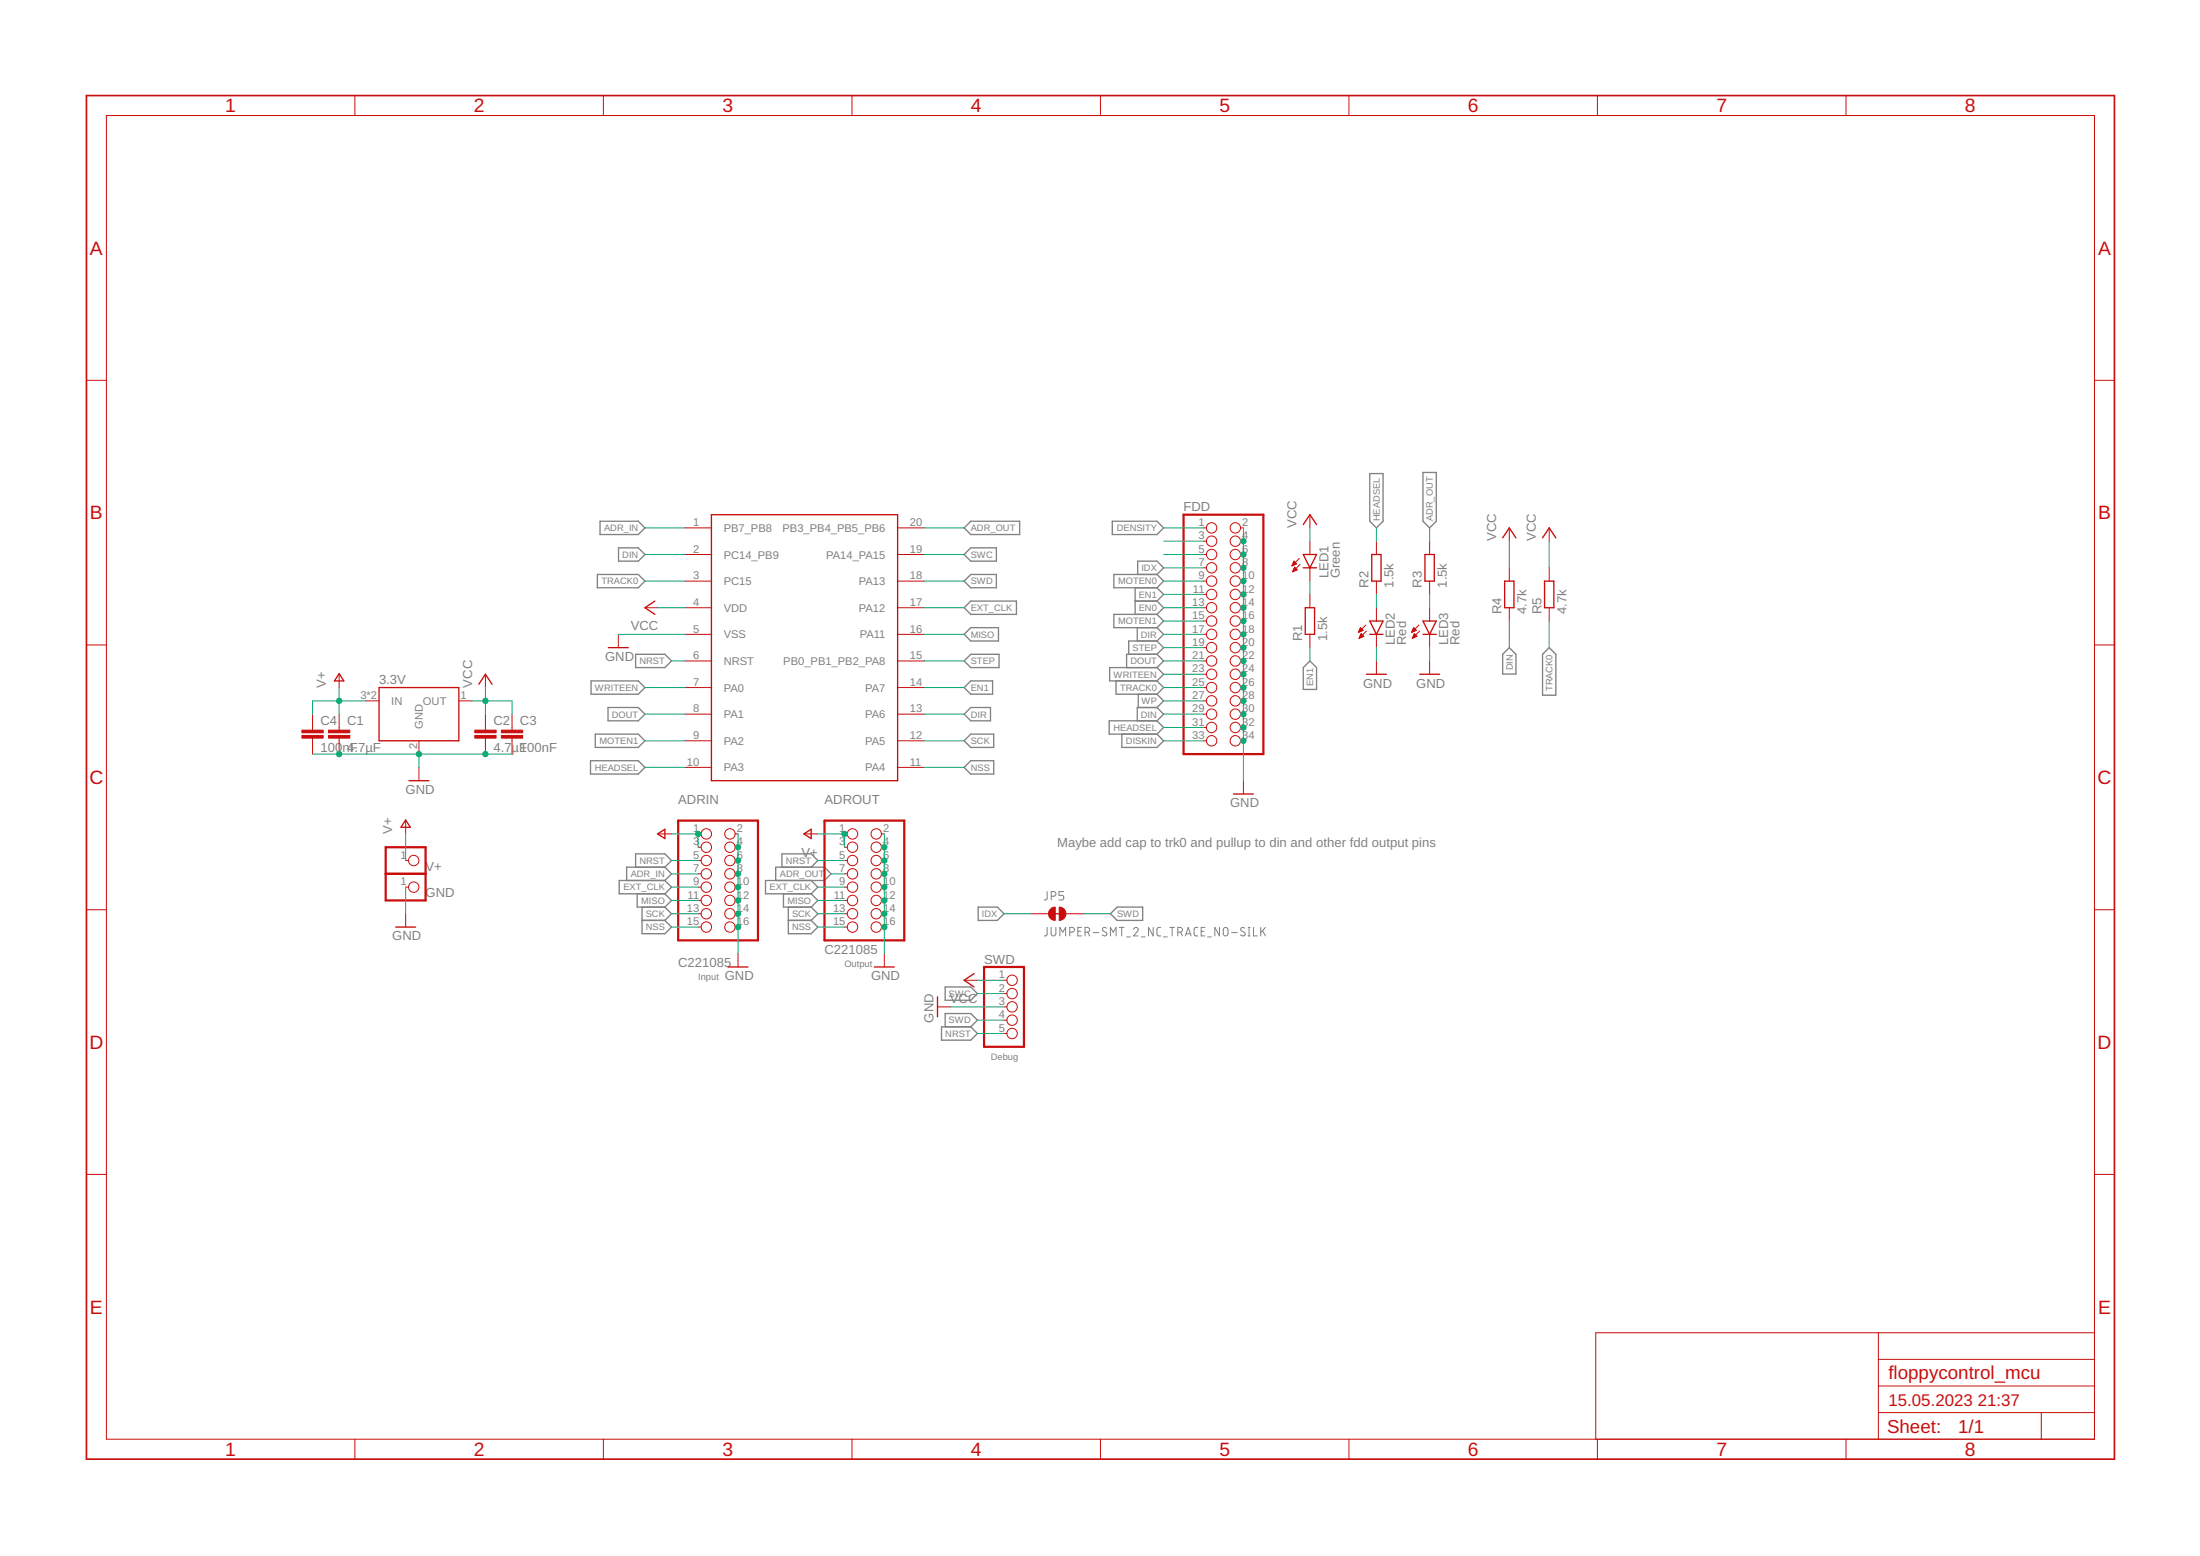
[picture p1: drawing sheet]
<svg xmlns="http://www.w3.org/2000/svg" width="420mm" height="297mm" viewBox="0 0 420 297" stroke-linecap="round" stroke-linejoin="round" font-family="sans-serif">
<g fill="none" stroke="#808080" stroke-width=".19">
<path d="M200 177v1.5l-.2 .1-.3 .1M200 170.2v1.4l-.2 .2h-.3M200.7 177v1.2a.46 .46 0 0 0 .5 .5 .46 .46 0 0 0 .5-.5v-1.2M200.8 171.1h.4a.44 .44 0 0 0 .5-.5 .44 .44 0 0 0-.5-.4h-.4v1.6M202.4 178.7v-1.7l.6 .9 .5-.9v1.7M203.2 170.2h-1v.7h.6a.45 .45 0 0 1 .4 .5 .45 .45 0 0 1-.4 .4h-.6M204.3 177.9h.5a.46 .46 0 0 0 .4-.4 .46 .46 0 0 0-.4-.5h-.5v1.7M205.8 177.8h.6M206.6 177h-.8v1.7h.8M207.2 177.9h.5a.46 .46 0 0 0 .4-.4 .46 .46 0 0 0-.4-.5h-.5v1.7M207.8 177.9l.3 .8M208.8 178h1.1"/>
<path d="M211.3 177.2l-.4-.2-.3 .1-.1 .3 .1 .3 .6 .3a.4 .4 0 0 1 .1 .6 .4 .4 0 0 1-.6 0l-.2-.1M212.1 178.7v-1.7l.5 .9 .5-.9v1.7M213.8 177h.9M214.2 177v1.7M215.2 178.9h.7M216.5 177.4a.45 .45 0 0 1 .6-.3 .45 .45 0 0 1 .2 .7l-.8 .9h.9M218 178.9h.7M220.2 177v1.7l-.8-1.7v1.7M221.7 177l-.5 .1-.2 .3v1.1l.2 .1 .5 .1M222.2 178.9h.7M223.4 177h.9M223.9 177v1.7"/>
<path d="M224.9 177.9h.5a.46 .46 0 0 0 .4-.4 .46 .46 0 0 0-.4-.5h-.5v1.7M225.5 177.9l.3 .8M226.4 178.7l.5-1.7 .6 1.7M226.5 178.3h.8M228.8 177l-.5 .1-.3 .3 .1 1.1 .2 .1 .5 .1M229.4 177.8h.5M230.1 177h-.7v1.7h.7M230.6 178.9h.8M232.9 177v1.7l-.9-1.7v1.7M233.7 177.2a.45 .45 0 0 1 .5-.1 .45 .45 0 0 1 .3 .4v.7a.46 .46 0 0 1-.4 .5 .46 .46 0 0 1-.5-.5zM235.2 178h1.1M237.7 177.2a.42 .42 0 0 0-.6-.1 .42 .42 0 0 0-.1 .6l.6 .3a.38 .38 0 0 1 .2 .5 .38 .38 0 0 1-.6 .1l-.3-.1"/>
<path d="M238.4 178.7h.3M238.4 177h.3M238.5 177v1.7M239.4 177v1.7h.7M240.8 177v1.7M241.1 177.7l.6 1M241.7 177l-.9 1"/>
</g>
<g fill="none" stroke="#808080" stroke-width=".25">
<path d="M114.6 99.5h7.3l1.3 1.3-1.3 1.2h-7.3zM212.4 99.5h8.6l1.2 1.3-1.2 1.2h-8.6zM261.6 90.4h2.5v9.1l-1.2 1.3-1.3-1.3zM271.8 90.2h2.5v9.3l-1.3 1.3-1.2-1.3zM114.1 109.7h7.8l1.3 1.2-1.3 1.3h-7.8zM118.1 104.6h3.8l1.3 1.3-1.3 1.2h-3.8zM184.1 100.8l1.3-1.3h9.3v2.5h-9.3zM184.1 105.9l1.3-1.3h4.9v2.5h-4.9zM185.4 109.7h4.9v2.5h-4.9l-1.3-1.3zM185.4 114.7h8.7v2.6h-8.7l-1.3-1.3zM185.4 119.8h5.3v2.6h-5.3l-1.3-1.3zM216.8 114.7h4.2"/>
<path d="M216.8 112.2v5.1M217.2 119.8v2.6M217.3 109.7v-2.6h3.7l1.2 1.3-1.2 1.3M221 109.7h-8.3v2.5h8.3M221 109.7l1.2 1.2-1.2 1.3M221 117.3h-8.3v2.5h8.3M221 112.2l1.2 1.3-1.2 1.2M221 114.7l1.2 1.3-1.2 1.3M221 117.3l1.2 1.3-1.2 1.2M221 119.8l1.2 1.3-1.2 1.3M112.9 130h9l1.3 1.3-1.3 1.2h-9zM116.1 135.1h5.8l1.3 1.2-1.3 1.3h-5.8z"/>
<path d="M121.4 124.9h5.6l1.2 1.3-1.2 1.2h-5.6zM184.1 126.2l1.3-1.3h5.4v2.5h-5.4zM184.1 136.3l1.3-1.2h3.8v2.5h-3.8zM184.1 131.3l1.3-1.3h4.2v2.5h-4.2zM213.1 130v2.5h7.9M217.4 132.5v2.6M221 127.4h-9.1v2.6h9.1M221 124.9h-5.8v2.5M221 137.6h-9.2v2.5h9.2M221 122.4h-5.4v2.5M221 135.1h-3.8v2.5M221 122.4l1.2 1.2-1.2 1.3"/>
<path d="M221 124.9l1.2 1.3-1.2 1.2M221 127.4l1.2 1.3-1.2 1.3M221 130l1.2 1.3-1.2 1.2M221 132.5l1.2 1.3-1.2 1.3M221 135.1l1.2 1.2-1.2 1.3M221 137.6l1.2 1.3-1.2 1.2M250.2 126.2l1.2 1.2v4.2h-2.5v-4.2zM288.2 123.6l1.3 1.3v3.8h-2.5v-3.8zM295.9 123.6l1.2 1.3v7.8h-2.5v-7.8zM112.8 145.2h9.1l1.3 1.3-1.3 1.3h-9.1zM113.7 140.1h8.2l1.3 1.3-1.3 1.3h-8.2zM184.1 146.5l1.3-1.3h4.4v2.6h-4.4z"/>
<path d="M184.1 141.4l1.3-1.3h4.4v2.6h-4.4zM214.2 140.1v2.6h6.8l1.2-1.3-1.2-1.3M121.4 165.5v-2.5h5.6l1.2 1.3-1.2 1.2M121.7 170.6v2.6h5.3M122.6 175.7h4.4M122.6 173.2v5h4.4l1.2-1.2-1.2-1.3M127 165.5h-7.3v2.6M127 170.6l1.2 1.3-1.2 1.3M127 168.1l1.2 1.3-1.2 1.2M127 168.1h-8.7v2.5h8.7M127 173.2l1.2 1.2-1.2 1.3M127 165.5l1.2 1.3-1.2 1.3"/>
<path d="M148.1 168.1v-2.6h9.4l1.2 1.3-1.2 1.3h-11.3v2.5h8.7M149.3 165.5v-2.5h5.6l1.3 1.3-1.3 1.2M149.6 170.6v2.6h5.3M150.6 175.7h4.3M150.6 173.2v5h4.3l1.3-1.2-1.3-1.3M154.9 168.1l1.3 1.3-1.3 1.2M154.9 170.6l1.3 1.3-1.3 1.3M154.9 173.2l1.3 1.2-1.3 1.3M186.8 173.2h3.7l1.2 1.2-1.2 1.3h-3.7zM212.1 174.4l1.2-1.2h4.9v2.5h-4.9zM179.8 196h5.6l1.3 1.3-1.3 1.3h-5.6zM180.5 188.4h4.9l1.3 1.3-1.3 1.2h-4.9z"/>
<path d="M180.5 196v-2.5h4.9l1.3 1.3-1.3 1.2"/>
</g>
<g fill="none" stroke="#c90d0c" stroke-width=".19">
<path d="M67.8 18.2v3.9M115.2 18.2v3.9M162.7 18.2v3.9M210.2 18.2v3.9M257.6 18.2v3.9M305.1 18.2v3.9M352.6 18.2v3.9M20.3 22.1h379.7v252.6h-379.7zM16.5 72.6h3.8M400 72.6h3.8M250.2 98.3v2.5M123.2 116h2.5"/>
<path d="M130.8 100.8h5.1M130.8 105.9h5.1M130.8 110.9h5.1M130.8 116h5.1M171.4 100.8h5.1M171.4 105.9h5.1M171.4 110.9h5.1M171.4 116h5.1M229.8 100.8h.6M229.8 105.9h.6M229.8 110.9h.6M229.8 116h.6"/>
<path d="M229.8 103.3h.6M229.8 108.4h.6M229.8 113.5h.6M229.8 118.6h.6M236.9 100.8h.6M236.9 105.9h.6M236.9 110.9h.6M236.9 116h.6M236.9 103.3h.6M236.9 108.4h.6M236.9 113.5h.6M236.9 118.6h.6"/>
<path d="M246.7 108h.1M246.8 107.9h.3M246.8 107.7h.6M246.9 107.6h.7M246.9 109.1h.2M247 107.5h.5M247 108.9h.4M247 108.8h.6M247 107.4h.4M247.1 107.3h.1M247.1 108.7h.6M247.1 107.1h.1"/>
<path d="M247.1 108.6h.5M247.1 107.1l-.4 .9M247.1 107.1l.5 .5M247.2 108.5h.2M247.2 108.4h.1M247.2 108.3l.6 .5-.9 .4zM247.6 107.6l-.9 .4M248.1 106.6l-1.4 1.4M248.3 107.8l-1.4 1.4M250.2 103.3v2.6M250.2 108.4v2.5M250.2 113.5v2.5"/>
<path d="M259.8 119.9h.1M259.8 119.8l.5 .5-.9 .4zM260.8 119.3l-1.4 1.4M262.9 103.3v2.6M262.9 110.9v2.6M262.9 116v2.6M269.9 119.9h.2M270 119.8l.5 .5-.9 .4zM271 119.3l-1.4 1.4M273 103.3v2.6M273 110.9v2.6M273 116v2.6"/>
<path d="M288.2 100.8v2.5M288.2 108.4v2.5M288.2 116v2.6M295.9 100.8v2.5M295.9 108.4v2.5M295.9 116v2.6M16.5 123.1h3.8M59.7 136.3v3.1M64.8 128.7v2.6M64.8 136.3v3.1M69.8 133.8h2.6M87.6 133.8h2.6"/>
<path d="M92.7 128.7v2.6M92.7 136.3v3.1M97.8 136.3v3.1M118.1 121.1v2.5M130.8 121.1h5.1M130.8 126.2h5.1M130.8 131.3h5.1M130.8 136.3h5.1M171.4 121.1h5.1M171.4 126.2h5.1M171.4 131.3h5.1M171.4 136.3h5.1"/>
<path d="M229.8 121.1h.6M229.8 126.2h.6M229.8 131.3h.6M229.8 136.3h.6M229.8 123.6h.6M229.8 128.7h.6M229.8 133.8h.6M229.8 138.9h.6M236.9 121.1h.6M236.9 126.2h.6M236.9 131.3h.6M236.9 136.3h.6"/>
<path d="M236.9 123.6h.6M236.9 128.7h.6M236.9 133.8h.6M236.9 138.9h.6M250.2 121.1v2.5M259.5 120.6h.1M259.5 120.5h.4M259.6 120.4h.5M259.6 121.9h.1M259.6 120.3h.7M259.6 121.7h.2M259.7 120.2h.5"/>
<path d="M259.7 121.6h.4M259.7 120.1h.3M259.7 121.5h.7M259.8 121.4h.5M259.8 121.3h.4M259.9 121.1h.2M259.9 121h.1M259.9 121l-.3 .9M259.9 121l.6 .5-.9 .4M261 120.5l-1.4 1.4M262.9 121.1v2.5M262.9 126.2v2.5"/>
<path d="M269.6 120.6h.1M269.7 120.5h.3M269.7 120.4h.6M269.7 121.9h.1M269.8 120.3h.6M269.8 121.7h.2M269.8 120.2h.5M269.8 121.6h.5M269.9 120.1h.3M269.9 121.5h.7M269.9 121.4h.6M270 121.3h.4"/>
<path d="M270 121.1h.3M270.1 121h.1M270.1 121l-.4 .9M270.1 121l.5 .5-.9 .4M271.1 120.5l-1.4 1.4M273 121.1v2.5M273 126.2v2.5M400 123.1h3.8M59.7 140.9v3.1M64.8 140.9v3.1M77.5 156.7v2.5M80 141.4v2.6"/>
<path d="M80 146.5v2.5M92.7 140.9v3.1M97.8 140.9v3.1M125.7 159.2h2.5M130.8 141.4h5.1M130.8 146.5h5.1M133.3 159.2h.6M140.4 159.2h.5M153.6 159.2h2.6M161.3 159.2h.5M168.3 159.2h.6M171.4 141.4h5.1"/>
<path d="M171.4 146.5h5.1M229.8 141.4h.6M236.9 141.4h.6M237.5 149v2.6M16.5 173.7h3.8M77.5 164.3h.5M77.5 169.4h.5M77.5 174.4v2.6M133.3 161.7h.6M133.3 164.3h.6M133.3 166.8h.6M133.3 169.4h.6"/>
<path d="M133.3 171.9h.6M133.3 174.4h.6M133.3 177h.6M140.4 161.7h.5M140.4 164.3h.5M140.4 166.8h.5M140.4 169.4h.5M140.4 171.9h.5M140.4 174.4h.5M140.4 177h.5M161.3 161.7h.5M161.3 164.3h.5"/>
<path d="M161.3 166.8h.5M161.3 169.4h.5M161.3 171.9h.5M161.3 174.4h.5M161.3 177h.5M168.3 161.7h.6M168.3 164.3h.6M168.3 166.8h.6M168.3 169.4h.6M168.3 171.9h.6M168.3 174.4h.6M168.3 177h.6"/>
<path d="M196.8 174.4h3.5M203.6 174.4h3.4M400 173.7h3.8M140.9 182.1v2.5M168.9 182.1v2.5M179 192.2h2.6M184.1 187.1h2.6M191.7 187.1h.6M191.7 189.7h.6M191.7 192.2h.6M191.7 194.8h.6M191.7 197.3h.6"/>
<path d="M16.5 224.2h3.8M400 224.2h3.8M358.7 254.4v20.3M358.7 259.5h41.3M400 254.4h-95.2v20.3M67.8 274.7v3.9M115.2 274.7v3.9M162.7 274.7v3.9M210.2 274.7v3.9M257.6 274.7v3.9M305.1 274.7v3.9M352.6 274.7v3.9"/>
<path d="M358.7 269.7h41.3M358.7 264.6h41.3M389.8 269.7v5"/>
<circle cx="231.4" cy="116" r=".99"/>
<circle cx="231.4" cy="108.4" r=".99"/>
<circle cx="231.4" cy="100.8" r=".99"/>
<circle cx="231.4" cy="110.9" r=".99"/>
<circle cx="231.4" cy="105.9" r=".99"/>
<circle cx="231.4" cy="118.6" r=".99"/>
<circle cx="231.4" cy="103.3" r=".99"/>
<circle cx="231.4" cy="113.5" r=".99"/>
<circle cx="235.9" cy="100.8" r=".99"/>
<circle cx="235.9" cy="103.3" r=".99"/>
<circle cx="235.9" cy="105.9" r=".99"/>
<circle cx="235.9" cy="113.5" r=".99"/>
<circle cx="235.9" cy="116" r=".99"/>
<circle cx="235.9" cy="108.4" r=".99"/>
<circle cx="235.9" cy="110.9" r=".99"/>
<circle cx="235.9" cy="118.6" r=".99"/>
<circle cx="231.4" cy="136.3" r=".99"/>
<circle cx="231.4" cy="123.6" r=".99"/>
<circle cx="231.4" cy="126.2" r=".99"/>
<circle cx="231.4" cy="128.7" r=".99"/>
<circle cx="231.4" cy="121.1" r=".99"/>
<circle cx="231.4" cy="131.3" r=".99"/>
<circle cx="231.4" cy="133.8" r=".99"/>
<circle cx="231.4" cy="138.9" r=".99"/>
<circle cx="235.9" cy="123.6" r=".99"/>
<circle cx="235.9" cy="121.1" r=".99"/>
<circle cx="235.9" cy="126.2" r=".99"/>
<circle cx="235.9" cy="128.7" r=".99"/>
<circle cx="235.9" cy="131.3" r=".99"/>
<circle cx="235.9" cy="133.8" r=".99"/>
<circle cx="235.9" cy="138.9" r=".99"/>
<circle cx="235.9" cy="136.3" r=".99"/>
<circle cx="134.9" cy="159.2" r=".99"/>
<circle cx="139.4" cy="159.2" r=".99"/>
<circle cx="162.8" cy="159.2" r=".99"/>
<circle cx="167.3" cy="159.2" r=".99"/>
<circle cx="231.4" cy="141.4" r=".99"/>
<circle cx="235.9" cy="141.4" r=".99"/>
<circle cx="79" cy="164.3" r=".99"/>
<circle cx="79" cy="169.4" r=".99"/>
<circle cx="134.9" cy="166.8" r=".99"/>
<circle cx="134.9" cy="164.3" r=".99"/>
<circle cx="134.9" cy="169.4" r=".99"/>
<circle cx="134.9" cy="171.9" r=".99"/>
<circle cx="134.9" cy="161.7" r=".99"/>
<circle cx="134.9" cy="177" r=".99"/>
<circle cx="134.9" cy="174.4" r=".99"/>
<circle cx="139.4" cy="169.4" r=".99"/>
<circle cx="139.4" cy="171.9" r=".99"/>
<circle cx="139.4" cy="161.7" r=".99"/>
<circle cx="139.4" cy="164.3" r=".99"/>
<circle cx="139.4" cy="166.8" r=".99"/>
<circle cx="139.4" cy="174.4" r=".99"/>
<circle cx="139.4" cy="177" r=".99"/>
<circle cx="162.8" cy="164.3" r=".99"/>
<circle cx="162.8" cy="169.4" r=".99"/>
<circle cx="162.8" cy="161.7" r=".99"/>
<circle cx="162.8" cy="166.8" r=".99"/>
<circle cx="162.8" cy="171.9" r=".99"/>
<circle cx="162.8" cy="174.4" r=".99"/>
<circle cx="162.8" cy="177" r=".99"/>
<circle cx="167.3" cy="166.8" r=".99"/>
<circle cx="167.3" cy="161.7" r=".99"/>
<circle cx="167.3" cy="164.3" r=".99"/>
<circle cx="167.3" cy="169.4" r=".99"/>
<circle cx="167.3" cy="171.9" r=".99"/>
<circle cx="167.3" cy="174.4" r=".99"/>
<circle cx="167.3" cy="177" r=".99"/>
<circle cx="193.3" cy="187.1" r=".99"/>
<circle cx="193.3" cy="194.8" r=".99"/>
<circle cx="193.3" cy="192.2" r=".99"/>
<circle cx="193.3" cy="189.7" r=".99"/>
<circle cx="193.3" cy="197.3" r=".99"/>
</g>
<path d="M16.5 18.2h387.3v260.4h-387.3z" fill="none" stroke="#c90d0c" stroke-width=".32"/>
<g fill="none" stroke="#c90d0c" stroke-width=".25">
<path d="M135.9 98.3h35.5v50.7h-35.5zM125.1 114.7l-1.9 1.3 1.9 1.3M248.9 100.1l1.3-1.8 1.2 1.8M248.9 105.9h2.5l-1.2 2.5zM248.9 108.4h2.5M249.3 116h1.8v5.1h-1.8zM261.6 118.6h2.5l-1.2 2.5zM262 105.9h1.8v5h-1.8zM271.8 118.6h2.5l-1.3 2.5zM272.1 105.9h1.8v5h-1.8zM287 102.7l1.2-1.9 1.3 1.9M287.4 110.9h1.7v5.1h-1.7z"/>
<path d="M294.6 102.7l1.3-1.9 1.2 1.9M295 110.9h1.8v5.1h-1.8zM64.8 128.6l.9 1.4h-1.8zM72.4 131.3h15.2v10.1h-15.2zM91.4 130.6l1.3-1.9 1.3 1.9M116.2 123.6h3.8M261 128.7h3.8M261.6 121.1h2.5M271.1 128.7h3.8M271.8 121.1h2.5M77.5 156.5l.9 1.4h-1.8zM78.1 149h3.8"/>
<path d="M125.6 159.2l1.4-.9v1.8zM153.5 159.2l1.4-.9v1.8zM235.6 151.6h3.8M75.6 177h3.8M201.1 174.4h1.8M139 184.6h3.9M167 184.6h3.8M179 190.3v3.8M186 185.9l-1.9 1.2 1.9 1.3"/>
</g>
<path d="M226 98.3h15.3v45.7h-15.3zM129.5 156.7h15.3v22.8h-15.3zM157.5 156.7h15.2v22.8h-15.2zM73.7 166.8h7.6M73.7 161.7h7.6v10.2h-7.6zM187.9 184.6h7.7v15.2h-7.7z" fill="none" stroke="#c90d0c" stroke-width=".42"/>
<g fill="#c90d0c" stroke="#c90d0c" stroke-width=".19">
<path d="M62.7 140.4h4.1v.5h-4.1z"/>
<path d="M62.7 139.4h4.1v.5h-4.1z"/>
<path d="M90.7 140.4h4v.5h-4z"/>
<path d="M90.7 139.4h4v.5h-4z"/>
<path d="M57.7 140.4h4v.5h-4z"/>
<path d="M57.7 139.4h4v.5h-4z"/>
<path d="M95.8 140.4h4v.5h-4z"/>
<path d="M95.8 139.4h4v.5h-4z"/>
</g>
<g fill="#c90d0c" stroke="#c90d0c" stroke-width=".19">
<path d="M202.3 173.2a1.23 1.23 0 0 1 1.3 1.2h-1.3z" fill-rule="evenodd"/>
<path d="M202.3 174.4h1.3a1.23 1.23 0 0 1-1.3 1.3z" fill-rule="evenodd"/>
<path d="M200.6 173.6l.5-.4h.4v2.5a1.26 1.26 0 0 1-1.1-.7 1.26 1.26 0 0 1 .2-1.4z" fill-rule="evenodd"/>
</g>
<g fill="none" stroke="#0dab76" stroke-width=".19">
<path d="M123.2 100.8h7.6M123.2 105.9h7.6M123.2 110.9h7.6M125.7 116h5.1M176.5 116h7.6M176.5 100.8h7.6M176.5 105.9h7.6M176.5 110.9h7.6M222.2 116h7.6M222.2 100.8h7.6M222.2 103.3h7.6M222.2 105.9h7.6"/>
<path d="M222.2 108.4h7.6M222.2 110.9h7.6M222.2 113.5h7.6M222.2 118.6h7.6M237.5 100.8v48.2M250.2 100.8v2.5M250.2 110.9v2.6M262.9 100.8v2.5M262.9 113.5v2.5M273 100.8v2.5M273 113.5v2.5M288.2 103.3v5.1"/>
<path d="M288.2 118.6v5M295.9 103.3v5.1M295.9 118.6v5M64.8 131.3v5M69.8 133.8h-10.1v2.5M90.2 133.8h7.6v2.5M92.7 131.3v5M118.1 121.1h12.7M123.2 131.3h7.6M123.2 136.3h7.6M128.2 126.2h2.6M176.5 121.1h7.6"/>
<path d="M176.5 126.2h7.6M176.5 131.3h7.6M176.5 136.3h7.6M222.2 133.8h7.6M222.2 121.1h7.6M222.2 126.2h7.6M222.2 131.3h7.6M222.2 136.3h7.6M222.2 123.6h7.6M222.2 128.7h7.6M222.2 138.9h7.6M250.2 123.6v2.6"/>
<path d="M262.9 123.6v2.6M273 123.6v2.6M59.7 144h38.1M77.5 159.2v5.1M80 144v2.5M123.2 141.4h7.6M123.2 146.5h7.6M128.2 159.2h5.1v2.5M140.9 159.2v22.9M156.2 159.2h5.1v2.5M168.9 159.2v22.9M176.5 141.4h7.6"/>
<path d="M176.5 146.5h7.6M222.2 141.4h7.6M77.5 169.4v5M128.2 164.3h5.1M128.2 174.4h5.1M128.2 169.4h5.1M128.2 171.9h5.1M128.2 177h5.1M128.2 166.8h5.1M156.2 164.3h5.1M156.2 174.4h5.1M156.2 169.4h5.1"/>
<path d="M156.2 171.9h5.1M156.2 177h5.1M158.7 166.8h2.6M191.7 174.4h5.1M207 174.4h5.1M181.6 192.2h10.1M186.7 187.1h5M186.7 197.3h5M186.7 194.8h5M186.7 189.7h5"/>
</g>
<g fill="#0dab76" stroke="#0dab76" stroke-width=".19">
<circle cx="92.7" cy="133.8" r=".51"/>
<circle cx="237.5" cy="103.3" r=".51"/>
<circle cx="237.5" cy="105.9" r=".51"/>
<circle cx="237.5" cy="108.4" r=".51"/>
<circle cx="237.5" cy="110.9" r=".51"/>
<circle cx="237.5" cy="113.5" r=".51"/>
<circle cx="237.5" cy="116" r=".51"/>
<circle cx="237.5" cy="118.6" r=".51"/>
<circle cx="237.5" cy="121.1" r=".51"/>
<circle cx="237.5" cy="123.6" r=".51"/>
<circle cx="237.5" cy="126.2" r=".51"/>
<circle cx="237.5" cy="128.7" r=".51"/>
<circle cx="237.5" cy="131.3" r=".51"/>
<circle cx="237.5" cy="133.8" r=".51"/>
<circle cx="237.5" cy="136.3" r=".51"/>
<circle cx="237.5" cy="138.9" r=".51"/>
<circle cx="237.5" cy="141.4" r=".51"/>
<circle cx="80" cy="144" r=".51"/>
<circle cx="64.8" cy="144" r=".51"/>
<circle cx="92.7" cy="144" r=".51"/>
<circle cx="140.9" cy="161.7" r=".51"/>
<circle cx="140.9" cy="164.3" r=".51"/>
<circle cx="140.9" cy="166.8" r=".51"/>
<circle cx="140.9" cy="169.4" r=".51"/>
<circle cx="140.9" cy="171.9" r=".51"/>
<circle cx="140.9" cy="174.4" r=".51"/>
<circle cx="140.9" cy="177" r=".51"/>
<circle cx="168.9" cy="161.7" r=".51"/>
<circle cx="168.9" cy="164.3" r=".51"/>
<circle cx="168.9" cy="166.8" r=".51"/>
<circle cx="168.9" cy="169.4" r=".51"/>
<circle cx="168.9" cy="171.9" r=".51"/>
<circle cx="168.9" cy="174.4" r=".51"/>
<circle cx="168.9" cy="177" r=".51"/>
<circle cx="64.8" cy="133.8" r=".51"/>
<circle cx="133.3" cy="159.2" r=".51"/>
<circle cx="161.3" cy="159.2" r=".51"/>
</g>
<g font-size="3.7" fill="#c90d0c">
<text x="43" y="21.4">1</text>
<text x="90.5" y="21.4">2</text>
<text x="138" y="21.4">3</text>
<text x="185.4" y="21.4">4</text>
<text x="232.9" y="21.4">5</text>
<text x="280.3" y="21.4">6</text>
<text x="327.8" y="21.4">7</text>
<text x="375.3" y="21.4">8</text>
<text x="17.2" y="48.6">A</text>
<text x="400.7" y="48.6">A</text>
<text x="17.2" y="99.2">B</text>
<text x="400.7" y="99.2">B</text>
<text x="17.1" y="149.7">C</text>
<text x="400.6" y="149.7">C</text>
<text x="17.1" y="200.2">D</text>
<text x="400.6" y="200.2">D</text>
<text x="17.2" y="250.8">E</text>
<text x="400.7" y="250.8">E</text>
<text x="43" y="277.9">1</text>
<text x="90.5" y="277.9">2</text>
<text x="138" y="277.9">3</text>
<text x="185.4" y="277.9">4</text>
<text x="232.9" y="277.9">5</text>
<text x="280.3" y="277.9">6</text>
<text x="327.8" y="277.9">7</text>
<text x="375.3" y="277.9">8</text>
</g>
<g font-size="3.6" fill="#c90d0c">
<text x="360.6" y="263.3">floppycontrol_mcu</text>
<text x="360.4" y="273.6">Sheet:</text>
<text x="374" y="273.5">1/1</text>
</g>
<g font-size="3.2" fill="#c90d0c">
<text x="360.6" y="268.4">15.05.2023</text>
<text x="377.7" y="268.4">21:37</text>
</g>
<g font-size="2.5" fill="#808080">
<text x="226" y="97.6">FDD</text>
<text x="247.6" y="100.8" transform="rotate(-90 247.6 100.8)">VCC</text>
<text x="285.7" y="103.3" transform="rotate(-90 285.7 103.3)">VCC</text>
<text x="293.3" y="103.3" transform="rotate(-90 293.3 103.3)">VCC</text>
<text x="253.7" y="110.4" transform="rotate(-90 253.7 110.4)">LED1</text>
<text x="255.9" y="110.4" transform="rotate(-90 255.9 110.4)">Green</text>
<text x="261.4" y="112.2" transform="rotate(-90 261.4 112.2)">R2</text>
<text x="266.2" y="112.2" transform="rotate(-90 266.2 112.2)">1.5k</text>
<text x="271.5" y="112.2" transform="rotate(-90 271.5 112.2)">R3</text>
<text x="276.3" y="112.2" transform="rotate(-90 276.3 112.2)">1.5k</text>
<text x="286.8" y="117.3" transform="rotate(-90 286.8 117.3)">R4</text>
<text x="291.6" y="117.3" transform="rotate(-90 291.6 117.3)">4.7k</text>
<text x="294.4" y="117.3" transform="rotate(-90 294.4 117.3)">R5</text>
<text x="299.2" y="117.3" transform="rotate(-90 299.2 117.3)">4.7k</text>
<text x="120.4" y="120.3">VCC</text>
<text x="248.7" y="122.4" transform="rotate(-90 248.7 122.4)">R1</text>
<text x="253.5" y="122.4" transform="rotate(-90 253.5 122.4)">1.5k</text>
<text x="266.4" y="123.1" transform="rotate(-90 266.4 123.1)">LED2</text>
<text x="268.6" y="123.1" transform="rotate(-90 268.6 123.1)">Red</text>
<text x="276.6" y="123.1" transform="rotate(-90 276.6 123.1)">LED3</text>
<text x="278.7" y="123.1" transform="rotate(-90 278.7 123.1)">Red</text>
<text x="62.2" y="131.3" transform="rotate(-90 62.2 131.3)">V+</text>
<text x="72.4" y="130.5">3.3V</text>
<text x="90.2" y="131.3" transform="rotate(-90 90.2 131.3)">VCC</text>
<text x="115.6" y="126.2">GND</text>
<text x="260.3" y="131.3">GND</text>
<text x="270.5" y="131.3">GND</text>
<text x="61.2" y="143.6">100</text>
<text x="61.2" y="138.5">C4</text>
<text x="65.4" y="143.6">n4F.7µF</text>
<text x="66.3" y="138.5">C1</text>
<text x="94.2" y="143.6">4.7µF</text>
<text x="94.2" y="138.5">C2</text>
<text x="99.3" y="143.6">100nF</text>
<text x="99.3" y="138.5">C3</text>
<text x="77.5" y="151.6">GND</text>
<text x="129.5" y="153.5">ADRIN</text>
<text x="157.5" y="153.5">ADROUT</text>
<text x="234.9" y="154.1">GND</text>
<text x="74.9" y="159.2" transform="rotate(-90 74.9 159.2)">V+</text>
<text x="201.9" y="161.7">Maybe add cap to trk0 and pullup to din and other fdd output pins</text>
<text x="81.3" y="166.2">V+</text>
<text x="153.1" y="163.5">V+</text>
<text x="81.3" y="171.3">GND</text>
<text x="74.9" y="179.5">GND</text>
<text x="129.5" y="184.6">C221085</text>
<text x="157.5" y="182.1">C221085</text>
<text x="187.9" y="184">SWD</text>
<text x="138.4" y="187.1">GND</text>
<text x="166.4" y="187.1">GND</text>
<text x="181.4" y="191.4">VCC</text>
<text x="178.3" y="195.2" transform="rotate(-90 178.3 195.2)">GND</text>
</g>
<g font-size="2.1" fill="#808080">
<text x="132.4" y="100.4">1</text>
<text x="138.2" y="101.5">PB7_PB8</text>
<text x="149.5" y="101.5">PB3_PB4_PB5_PB6</text>
<text x="173.8" y="100.4">20</text>
<text x="228.9" y="100.4">1</text>
<text x="237.3" y="100.4">2</text>
<text x="132.4" y="105.5">2</text>
<text x="138.2" y="106.6">PC14_PB9</text>
<text x="157.8" y="106.6">PA14_PA15</text>
<text x="173.8" y="105.5">19</text>
<text x="228.9" y="103">3</text>
<text x="228.9" y="105.5">5</text>
<text x="237.3" y="103">4</text>
<text x="237.3" y="105.5">6</text>
<text x="132.4" y="110.6">3</text>
<text x="138.2" y="111.7">PC15</text>
<text x="164" y="111.7">PA13</text>
<text x="173.8" y="110.6">18</text>
<text x="227.8" y="113.1">11</text>
<text x="228.9" y="108">7</text>
<text x="228.9" y="110.6">9</text>
<text x="237.3" y="108">8</text>
<text x="237.3" y="110.6">10</text>
<text x="237.3" y="113.1">12</text>
<text x="132.4" y="115.7">4</text>
<text x="138.2" y="116.8">VDD</text>
<text x="164" y="116.8">PA12</text>
<text x="173.8" y="115.7">17</text>
<text x="227.7" y="115.7">13</text>
<text x="227.7" y="118.2">15</text>
<text x="237.3" y="115.7">14</text>
<text x="237.3" y="118.2">16</text>
<text x="132.4" y="120.7">5</text>
<text x="132.4" y="125.8">6</text>
<text x="138.2" y="121.9">VSS</text>
<text x="164.2" y="121.9">PA11</text>
<text x="173.8" y="125.8">15</text>
<text x="173.8" y="120.7">16</text>
<text x="227.7" y="120.7">17</text>
<text x="227.7" y="123.3">19</text>
<text x="227.7" y="125.8">21</text>
<text x="237.3" y="120.7">18</text>
<text x="237.3" y="123.3">20</text>
<text x="237.3" y="125.8">22</text>
<text x="132.4" y="130.9">7</text>
<text x="138.2" y="126.9">NRST</text>
<text x="149.6" y="126.9">PB0_PB1_PB2_PA8</text>
<text x="173.8" y="130.9">14</text>
<text x="227.7" y="128.4">23</text>
<text x="227.7" y="130.9">25</text>
<text x="237.3" y="128.4">24</text>
<text x="237.3" y="130.9">26</text>
<text x="68.8" y="133.4">3*2</text>
<text x="74.7" y="134.6">IN</text>
<text x="80.8" y="134.6">OUT</text>
<text x="88" y="133.4">1</text>
<text x="132.4" y="136">8</text>
<text x="138.2" y="132">PA0</text>
<text x="138.2" y="137.1">PA1</text>
<text x="165.2" y="137.1">PA6</text>
<text x="165.2" y="132">PA7</text>
<text x="173.8" y="136">13</text>
<text x="227.7" y="133.4">27</text>
<text x="227.7" y="136">29</text>
<text x="237.3" y="133.4">28</text>
<text x="237.3" y="136">30</text>
<text x="79.6" y="143" transform="rotate(-90 79.6 143)">2</text>
<text x="80.8" y="139.1" transform="rotate(-90 80.8 139.1)">GND</text>
<text x="132.4" y="141.1">9</text>
<text x="138.2" y="142.2">PA2</text>
<text x="165.2" y="142.2">PA5</text>
<text x="173.8" y="141.1">12</text>
<text x="227.7" y="138.5">31</text>
<text x="227.7" y="141.1">33</text>
<text x="237.3" y="138.5">32</text>
<text x="237.3" y="141.1">34</text>
<text x="131.2" y="146.1">10</text>
<text x="138.2" y="147.3">PA3</text>
<text x="165.2" y="147.3">PA4</text>
<text x="173.8" y="146.1">11</text>
<text x="132.4" y="158.8">1</text>
<text x="132.4" y="161.4">3</text>
<text x="140.8" y="158.8">2</text>
<text x="140.8" y="161.4">4</text>
<text x="160.3" y="158.8">1</text>
<text x="160.3" y="161.4">3</text>
<text x="168.7" y="158.8">2</text>
<text x="168.7" y="161.4">4</text>
<text x="76.5" y="163.9">1</text>
<text x="132.4" y="163.9">5</text>
<text x="132.4" y="166.5">7</text>
<text x="140.8" y="163.9">6</text>
<text x="140.8" y="166.5">8</text>
<text x="160.3" y="163.9">5</text>
<text x="160.3" y="166.5">7</text>
<text x="168.7" y="163.9">6</text>
<text x="168.7" y="166.5">8</text>
<text x="76.5" y="169">1</text>
<text x="131.3" y="171.5">11</text>
<text x="132.4" y="169">9</text>
<text x="140.8" y="169">10</text>
<text x="140.8" y="171.5">12</text>
<text x="159.3" y="171.5">11</text>
<text x="160.3" y="169">9</text>
<text x="168.7" y="169">10</text>
<text x="168.7" y="171.5">12</text>
<text x="131.2" y="174.1">13</text>
<text x="131.2" y="176.6">15</text>
<text x="140.8" y="174.1">14</text>
<text x="140.8" y="176.6">16</text>
<text x="159.1" y="174.1">13</text>
<text x="159.1" y="176.6">15</text>
<text x="168.7" y="174.1">14</text>
<text x="168.7" y="176.6">16</text>
<text x="190.8" y="186.8">1</text>
<text x="190.8" y="189.3">2</text>
<text x="190.8" y="191.9">3</text>
<text x="190.8" y="194.4">4</text>
<text x="190.8" y="196.9">5</text>
</g>
<g font-size="1.8" fill="#808080">
<text x="115.4" y="101.4">ADR_IN</text>
<text x="185.4" y="101.4">ADR_OUT</text>
<text x="213.3" y="101.4">DENSITY</text>
<text x="263.5" y="99.5" transform="rotate(-90 263.5 99.5)">HEADSEL</text>
<text x="273.7" y="99.5" transform="rotate(-90 273.7 99.5)">ADR_OUT</text>
<text x="118.8" y="106.5">DIN</text>
<text x="185.4" y="106.5">SWC</text>
<text x="114.9" y="111.6">TRACK0</text>
<text x="185.4" y="111.6">SWD</text>
<text x="213.5" y="111.6">MOTEN0</text>
<text x="218" y="109">IDX</text>
<text x="185.4" y="116.7">EXT_CLK</text>
<text x="213.5" y="119.2">MOTEN1</text>
<text x="217.5" y="114.1">EN1</text>
<text x="217.5" y="116.7">EN0</text>
<text x="185.4" y="121.7">MISO</text>
<text x="216.3" y="124.3">STEP</text>
<text x="217.9" y="121.7">DIR</text>
<text x="113.6" y="131.9">WRITEEN</text>
<text x="122.1" y="126.8">NRST</text>
<text x="185.4" y="131.9">EN1</text>
<text x="185.4" y="126.8">STEP</text>
<text x="212.7" y="129.4">WRITEEN</text>
<text x="213.9" y="131.9">TRACK0</text>
<text x="215.9" y="126.8">DOUT</text>
<text x="250.8" y="130.9" transform="rotate(-90 250.8 130.9)">EN1</text>
<text x="288.9" y="128" transform="rotate(-90 288.9 128)">DIN</text>
<text x="296.5" y="132" transform="rotate(-90 296.5 132)">TRACK0</text>
<text x="116.8" y="137">DOUT</text>
<text x="185.4" y="137">DIR</text>
<text x="217.9" y="137">DIN</text>
<text x="218" y="134.4">WP</text>
<text x="114.5" y="142.1">MOTEN1</text>
<text x="185.4" y="142.1">SCK</text>
<text x="212.6" y="139.5">HEADSEL</text>
<text x="215" y="142.1">DISKIN</text>
<text x="113.6" y="147.1">HEADSEL</text>
<text x="185.4" y="147.1">NSS</text>
<text x="120.4" y="167.4">ADR_IN</text>
<text x="122.1" y="164.9">NRST</text>
<text x="148.9" y="167.4">ADR_OUT</text>
<text x="150.1" y="164.9">NRST</text>
<text x="119" y="170">EXT_CLK</text>
<text x="122.5" y="172.5">MISO</text>
<text x="147" y="170">EXT_CLK</text>
<text x="150.4" y="172.5">MISO</text>
<text x="123.3" y="175.1">SCK</text>
<text x="123.3" y="177.6">NSS</text>
<text x="151.3" y="175.1">SCK</text>
<text x="151.3" y="177.6">NSS</text>
<text x="187.5" y="175.1">IDX</text>
<text x="213.3" y="175.1">SWD</text>
<text x="161.3" y="184.6">Output</text>
<text x="133.3" y="187.1">Input</text>
<text x="181.2" y="190.3">SWC</text>
<text x="180.5" y="197.9">NRST</text>
<text x="181.2" y="195.4">SWD</text>
<text x="189.2" y="202.4">Debug</text>
</g>
</svg>
